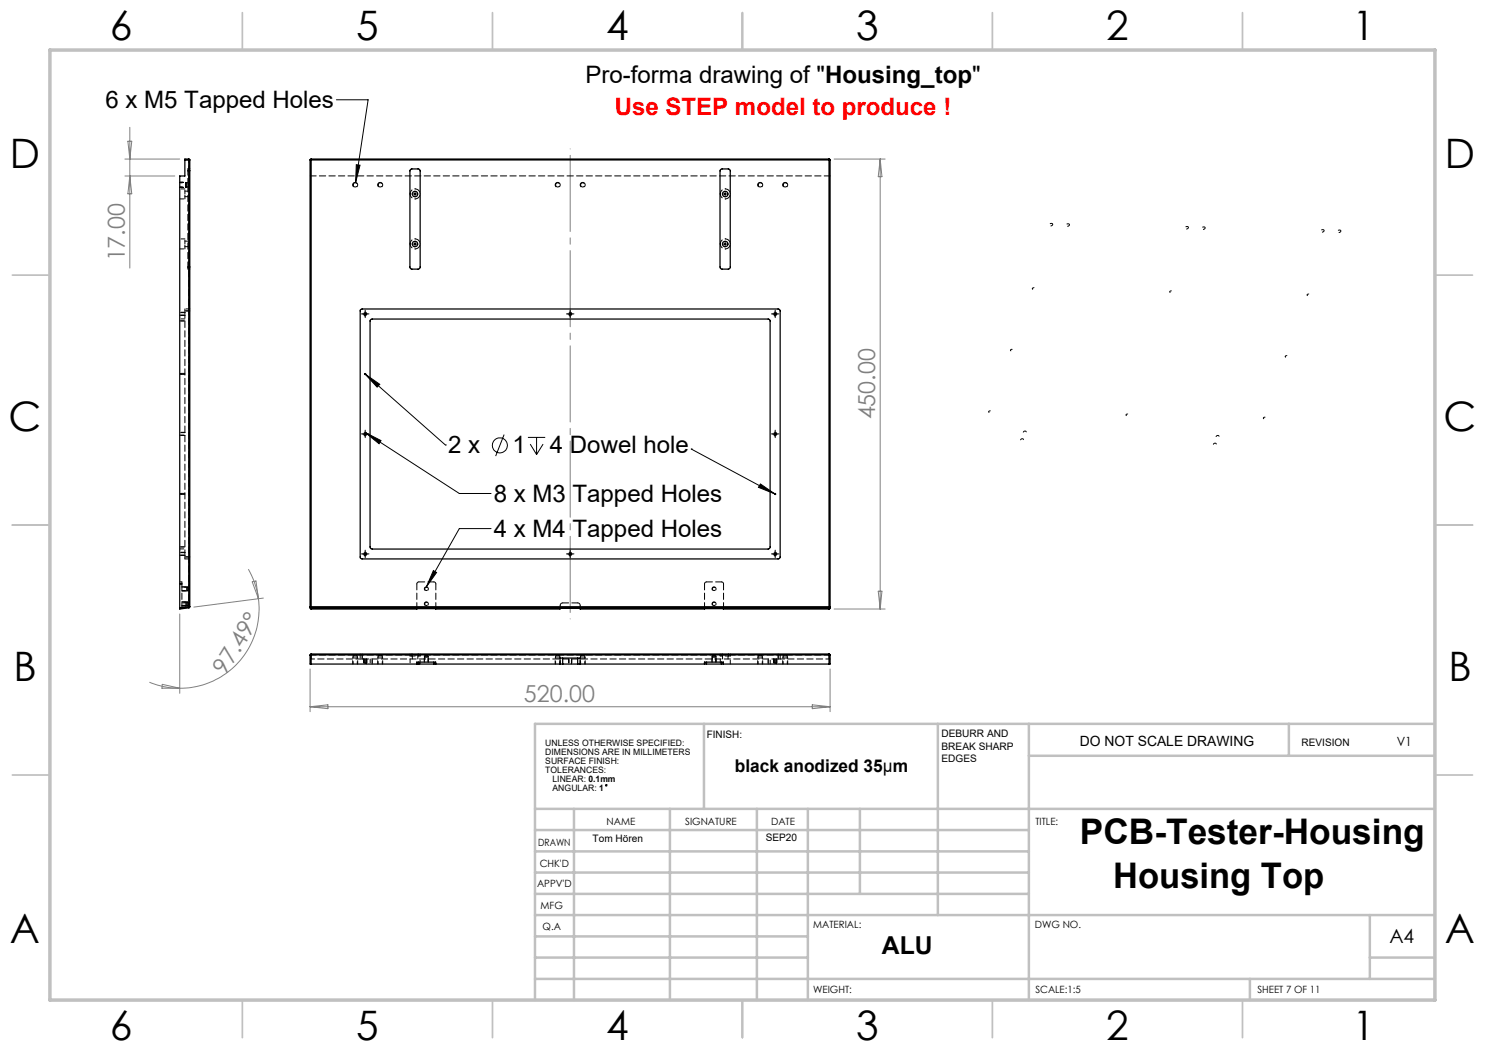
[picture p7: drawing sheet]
<svg xmlns="http://www.w3.org/2000/svg" width="297mm" height="210mm" viewBox="0 0 297 210" stroke-linecap="round" stroke-linejoin="round" font-family="sans-serif">
<g fill="none" stroke="#000" stroke-width=".2">
<path d="M67.3 20h6.3l-2.5 16.5M71.3 32.9l.7 .1-.9 3.5zM82.5 38.8h1M83 38.3v1M144.5 38.8h1.1M145 38.3v1M82.5 48.8h1M83 48.3v1M144.5 48.8h1.1M145 48.3v1M72.5 62.8h1M73 74.8l16.1 14.2"/>
<path d="M73 74.8l3 2.1-.6 .5zM73 74.7l-.1 .1M73 62.3v1M73.1 74.8l-.1 .1M113.5 62.8h1M114 62.3v1M154.5 62.8h1M155 62.3v1M72.5 86.8h1M73 86.5l18.9 12.2h6.3M73 86.5l3.2 1.6-.4 .7zM73 86.3v1"/>
<path d="M89.1 89h.1M100.8 86.9l-1.7 4.3M105.6 87.5h3.4M106 88.8l1.3 2.1M107.3 87.5v3.4M108.6 88.8l-1.3 2.1M138.3 89.8h.1M138.3 89.8l16.7 9M152.1 96.8l2.9 2-3.3-1.3zM154.5 86.8h1M155 98.7l-.1 .1M155 86.3v1"/>
<path d="M155.1 98.8l-.1 .1M72.5 110.8h1M73 110.3v1M86.7 114.1l.6 .4-2 2.9zM98.2 105.7h-6.3l-6.6 11.7M113.5 110.8h1M114 110.3v1M154.5 110.8h1M155 110.3v1"/>
<circle cx="100" cy="89.1" r="1.51"/>
<circle cx="121.3" cy="157.1" r=".16"/>
</g>
<g fill="none" stroke="#808080" stroke-width=".2">
<path d="M25 31.8h10.9M25 35.2h10M25.6 28.2h.8l-.4 3.6zM26 25.5v28.1M26 35.2l.4 3.6h-.8zM166.8 31.8h10.2M176 31.8v90M176 31.8l.4 3.5h-.8zM49.7 113.8a16 16 0 0 1 2 5.9M50.4 116.4l.8-.2 .5 3.5zM51.7 119.7a15.8 15.8 0 0 1-15.8 17.9M52.7 119.6l-13.9 1.8"/>
<path d="M175.6 118.2h.8l-.4 3.6zM29.9 136.4l.5 .3a15.8 15.8 0 0 0 5.5 .9M32.5 136.9l3.4 .7h-3.5zM35.9 122.8v15.9M62 133.8v8.5M166 133.8v8.5M166.8 121.8h10.2M62 141.3h104M62 141.3l3.6-.3v.7zM162.5 141l3.5 .3-3.5 .4z"/>
</g>
<path d="M206.6 57.9a.16 .16 0 0 1-.1-.3 .15 .15 0 0 1 .3 0 .16 .16 0 0 1-.1 .3h-.1M234.1 58.5a.15 .15 0 0 1-.1-.2 .15 .15 0 0 1 .2-.1 .15 .15 0 0 1 0 .3h-.1M261.6 59.1a.15 .15 0 0 1-.1-.2 .15 .15 0 0 1 .2 0 .15 .15 0 0 1-.1 .2M202.2 70.2a.16 .16 0 0 1-.1-.3 .15 .15 0 0 1 .3 0 .16 .16 0 0 1-.1 .3h-.1M257.2 71.4a.15 .15 0 0 1-.1-.2 .15 .15 0 0 1 .2 0 .15 .15 0 0 1 0 .2h-.1M197.9 82.5a.15 .15 0 0 1-.1-.2 .15 .15 0 0 1 .2-.1 .16 .16 0 0 1-.1 .3M225.4 83.1a.15 .15 0 0 1-.2-.2 .15 .15 0 0 1 .3 0 .15 .15 0 0 1-.1 .2M252.8 83.7a.15 .15 0 0 1-.1-.2 .15 .15 0 0 1 .3 0 .15 .15 0 0 1-.1 .2h-.1" fill="none" stroke="#000" stroke-width=".2" stroke-dasharray="1.3 .6" stroke-dashoffset=".6" stroke-linecap="butt"/>
<path d="M204.5 87.7a.25 .25 0 0 0-.4 .2 .25 .25 0 0 0 .2 .3 .25 .25 0 0 0 .3-.2l.1-.2-.2-.1M205 86.2a.25 .25 0 0 0-.3 .2 .25 .25 0 0 0 .2 .3 .25 .25 0 0 0 .3-.2v-.2l-.2-.1M243 88.6a.25 .25 0 0 0-.3 .2 .25 .25 0 0 0 .2 .3 .25 .25 0 0 0 .3-.2v-.2l-.2-.1M243.6 87.1a.25 .25 0 0 0-.4 .1 .25 .25 0 0 0 .2 .4 .25 .25 0 0 0 .3-.2l.1-.2-.2-.1" fill="none" stroke="#000" stroke-width=".2" stroke-dasharray="1.3 .6" stroke-dashoffset=".8" stroke-linecap="butt"/>
<g fill="none" stroke="#000" stroke-width=".2" stroke-dasharray="1.3 .6" stroke-dashoffset=".9" stroke-linecap="butt">
<path d="M210.3 44.7a.32 .32 0 0 0-.4 .2 .32 .32 0 0 0 .2 .4 .32 .32 0 0 0 .4-.3 .21 .21 0 0 0 0-.2 .21 .21 0 0 0-.2-.1M213.6 44.8a.32 .32 0 0 0-.4 .1 .32 .32 0 0 0 .2 .5 .32 .32 0 0 0 .4-.3 .21 .21 0 0 0 .1-.2 .21 .21 0 0 0-.3-.1M237.4 45.3a.32 .32 0 0 0-.4 .2 .32 .32 0 0 0 .2 .4 .32 .32 0 0 0 .4-.2 .21 .21 0 0 0 .1-.3 .21 .21 0 0 0-.3-.1M240.8 45.4a.32 .32 0 0 0-.4 .2 .32 .32 0 0 0 .2 .4 .32 .32 0 0 0 .4-.3 .21 .21 0 0 0 0-.2 .21 .21 0 0 0-.2-.1M264.6 45.9a.32 .32 0 0 0-.5 .2 .32 .32 0 0 0 .3 .4 .32 .32 0 0 0 .4-.2 .21 .21 0 0 0 0-.3 .21 .21 0 0 0-.2-.1M267.9 46a.32 .32 0 0 0-.4 .2 .32 .32 0 0 0 .2 .4 .32 .32 0 0 0 .4-.2 .21 .21 0 0 0 0-.3 .21 .21 0 0 0-.2-.1M73 63.1a.3 .3 0 0 1-.2-.4 .3 .3 0 0 1 .5-.1 .3 .3 0 0 1-.2 .5h-.1M114 63.1a.3 .3 0 0 1-.2-.4 .3 .3 0 0 1 .5-.1 .3 .3 0 0 1-.2 .5h-.1M155 63.1a.3 .3 0 0 1-.2-.4 .3 .3 0 0 1 .5-.1 .3 .3 0 0 1-.2 .5h-.1M73 87.1a.3 .3 0 0 1-.2-.4 .3 .3 0 0 1 .5-.1 .3 .3 0 0 1-.2 .5h-.1M155 87.1a.3 .3 0 0 1-.2-.4 .3 .3 0 0 1 .5-.1 .3 .3 0 0 1-.2 .5h-.1M73 111.1a.3 .3 0 0 1-.2-.4 .3 .3 0 0 1 .5-.1 .3 .3 0 0 1-.2 .5h-.1"/>
<path d="M114 111.1a.3 .3 0 0 1-.2-.4 .3 .3 0 0 1 .5-.1 .3 .3 0 0 1-.2 .5h-.1M155 111.1a.3 .3 0 0 1-.2-.4 .3 .3 0 0 1 .5-.1 .3 .3 0 0 1-.2 .5h-.1"/>
</g>
<path d="M85.3 117.4a.4 .4 0 0 0-.4 .6 .4 .4 0 0 0 .7 0 .4 .4 0 0 0-.2-.6h-.1M142.8 117.4a.4 .4 0 0 0-.4 .6 .4 .4 0 0 0 .7 0 .4 .4 0 0 0-.2-.6h-.1M85.3 120.4a.4 .4 0 0 0-.4 .6 .4 .4 0 0 0 .7 0 .4 .4 0 0 0-.2-.6h-.1M142.8 120.4a.4 .4 0 0 0-.4 .6 .4 .4 0 0 0 .7 0 .4 .4 0 0 0-.2-.6h-.1" fill="none" stroke="#000" stroke-width=".2" stroke-dasharray="1.3 .6" stroke-dashoffset=".3" stroke-linecap="butt"/>
<path d="M71 36.5a.5 .5 0 0 0-.4 .7 .5 .5 0 0 0 .8 .1 .5 .5 0 0 0-.3-.8h-.1M76 36.5a.5 .5 0 0 0-.4 .7 .5 .5 0 0 0 .8 .1 .5 .5 0 0 0-.3-.8h-.1M111.5 36.5a.5 .5 0 0 0-.4 .7 .5 .5 0 0 0 .8 .1 .5 .5 0 0 0-.3-.8h-.1M116.5 36.5a.5 .5 0 0 0-.4 .7 .5 .5 0 0 0 .8 .1 .5 .5 0 0 0-.3-.8h-.1M152 36.5a.5 .5 0 0 0-.4 .7 .5 .5 0 0 0 .8 .1 .5 .5 0 0 0-.3-.8h-.1M157 36.5a.5 .5 0 0 0-.4 .7 .5 .5 0 0 0 .8 .1 .5 .5 0 0 0-.3-.8h-.1" fill="none" stroke="#000" stroke-width=".2" stroke-dasharray="1.3 .6" stroke-linecap="butt"/>
<path d="M114 123.8v-94" fill="none" stroke="#808080" stroke-width=".2" stroke-dasharray="15.2 1.3 1.3 1.3" stroke-dashoffset="-1.3"/>
<g fill="none" stroke="#c0c0c0" stroke-width=".35">
<path d="M48.5 2.5v7.5M98.5 2.5v7.5M148.5 2.5v7.5M198.5 2.5v7.5M248.5 2.5v7.5M2.5 55h7.5M287 55h7.5M2.5 105h7.5M287 105h7.5M2.5 155h7.5M287 155h7.5M48.5 200v7.5"/>
<path d="M98.5 200v7.5M148.5 200v7.5M198.5 200v7.5M248.5 200v7.5"/>
</g>
<g fill="none" stroke="#c0c0c0" stroke-width=".5">
<path d="M140.8 144.8v17M187.6 144.8v38.2M205.8 144.8v55.2M205.8 151.2h81.2M257.8 144.8v6.4M287 144.8h-180v55.2M107 161.8h180M107 178.8h98.8M107 174.5h98.8M107 170.3h98.8M107 166h98.8M114.8 161.8v38.2"/>
<path d="M134 161.8v38.2M151.4 161.8v38.2M161.6 161.8v38.2M172 161.8v17M107 195.8h180M107 191.5h54.6M107 187.3h54.6M107 183h180M250 195.8v4.2M274 191.5h13M274 183v12.8"/>
</g>
<path d="M10 10h277v190h-277z" fill="none" stroke="#c0c0c0" stroke-width=".7"/>
<g fill="none" stroke="#000" stroke-width=".2" stroke-dasharray="1.3 .6" stroke-dashoffset=".5">
<path d="M36 39.8h1M37 38.8v-1M37 39.8v-1M37 37.8h-1M37.2 37.5v-1M36 49.8h1M37 48.8v-1M37 49.8v-1M37 47.8h-1M36 64.2h1M36 63h1M37 63.1h-1"/>
<path d="M37 62.5h-1M37 62.2h1M37 63.8h-1M37 64.2h-1M38 61.8h-1M38 62.2h-1M36 87h1M37 87.1h-1M37 86.5h-1M36 109.8h1M36 109.4h1M36 111h1"/>
<path d="M36.4 117.4h1M36.4 118.2h1M37 111.1h-1M37 110.5h-1M37 111.8h1M37 109.4h-1M37 111.4h1M38 111.4h-1M36.4 120.4h1M36.4 121.2h1M71.5 131.6h-1M72 130.8v1"/>
<path d="M72.4 131.8v-1M72.4 130.8v1M72.7 131.8v1M72.8 131.8v1M73.3 132.8v-1M73.3 131.8v1M74 131.8v1M74.4 132.8v-1M74.4 131.8v1M76.5 131.6h-1M82 131.8v1M84 132.8v-1"/>
<path d="M84.9 132.4v-1M85.7 132.4v-1M112 131.6h-1M113.7 131.8v1M113.8 131.8v1M114.3 132.8v-1M114.3 131.8v1M117 131.6h-1M142.4 132.4v-1M143.2 132.4v-1M144.1 131.8v1M146.1 132.8v-1"/>
<path d="M152.5 131.6h-1M153.6 131.8v1M153.6 132.8v-1M154 132.8v-1M154.7 131.8v1M154.8 131.8v1M155.3 132.8v-1M155.3 131.8v1M155.6 130.8v1M155.6 131.8v-1M156 131.8v-1M157.5 131.6h-1"/>
</g>
<g fill="none" stroke="#000" stroke-width=".2" stroke-dasharray="1.3 .6">
<path d="M37 39.3h.6M37.2 37.5l.1-.1M37.2 36.5l.1 .1M37.6 37v-.4M37.6 37.4v-.4M37.6 34.2h.4M37.6 33.8v.4M37.6 37.4l.2-.4M37.6 38.2h-.6M37.8 32h.2M37.8 32v-.2M37.8 37l-.2-.4"/>
<path d="M38 33.8h-.4M38 34.2h-.4M37 49.3h.6M37.6 53.8h.4M37.6 53.4v.4M37.6 53.4h.4M37.6 48.2h-.6M38 53.4h-.4M36.1 74.8l.1 .1M36.2 74.7v.2M36.2 74.7l-.1 .1M37 61.8v.4"/>
<path d="M36.1 98.8l.1 .1M36.2 98.7v.2M36.2 98.7l-.1 .1M36 116.8h.4M36.4 116.4h-.4M36.4 116.8v-.4M36.4 116.8h-.4M37 111.4v.4M37.4 118.2l.1-.1M37.4 117.4l.1 .1M37.6 117.8v-.3M37.6 118.1v-.3"/>
<path d="M37.6 118.1l.2-.3M37.8 117.8l-.2-.3M83.4 116.8l.1-.3 .3-.1M86.8 116.4l.3 .1 .1 .3M140.9 116.8l.1-.3 .3-.1M144.3 116.4l.3 .1 .1 .3M37.2 121.1v-.5M37.2 121.6v-.5M37.4 121.2l.1-.1M37.4 120.4l.1 .1M37.6 120.8v-.3M37.6 121.1v-.3"/>
<path d="M37.6 121.1l.2-.3M37.8 120.8l-.2-.3M37.8 121.5v-.2M38 121.3h-.2M62.2 131h-.2M62.2 131v-.2M70.5 131.6l.1-.1M71 130.9l-.4 .3M71.5 131.2l-.5-.3M71.5 131.6v-.1M72 131.8h.4M72.4 131.8h83.2"/>
<path d="M72.9 132.6h.2M72.9 132.6l.1 .1M73 132.7l.1-.1M75.5 131.6l.1-.1M76 130.9l-.4 .3M76.5 131.2l-.5-.3M76.5 131.6v-.1M82 130.8v.4M82 131.2h.4M82.4 131.2v-.4M82.4 130.8v.4M82.5 131.2v.6"/>
<path d="M83.6 131.8v-.6M83.6 131.2h.4M83.6 130.8v.4M83.6 131.2v-.4M84 131.2v-.4M84.9 131.4v-.1M85.3 131l-.4 .2M85.6 131.2l-.3-.2M85.7 131.4l-.1-.1M111 131.6l.1-.1M111.5 130.9l-.4 .3M112 131.2l-.5-.3"/>
<path d="M112 131.6v-.1M112 121.6v-.5M116 131.6l.1-.1M116 121.1v.5M116.5 130.9l-.4 .3M117 131.2l-.5-.3M117 131.6v-.1M142.4 131.4l.1-.1M142.8 131l-.3 .2M143.1 131.2l-.3-.2M143.2 131.4l-.1-.1M144 130.8v.4"/>
<path d="M144 131.2h.4M144.4 131.2v-.4M144.4 130.8v.4M144.5 131.2v.6M145.6 131.8v-.6M145.7 130.8v.4M145.7 131.2h.4M145.7 131.2v-.4M146.1 131.2v-.4M151.5 131.6l.1-.1M152 130.9l-.4 .3M152.5 131.2l-.5-.3"/>
<path d="M152.5 131.6v-.1M154.9 132.6h.2M154.9 132.6l.1 .1M155 132.7l.1-.1M155.6 131.8h.4M156.5 131.6l.1-.1M157 130.9l-.4 .3M157.5 131.2l-.5-.3M157.5 131.6v-.1M165.8 131v-.2M166 131h-.2"/>
</g>
<g fill="none" stroke="#000" stroke-width=".2" stroke-dasharray="1.3 .6" stroke-dashoffset=".4">
<path d="M37 32h.8M37.6 34.2v2.4M82 38.8a1 1 0 0 1 1.4-.9 1 1 0 0 1 .3 1.6 1 1 0 0 1-1.6-.4l-.1-.3M144.1 38.8a1 1 0 0 1 1.4-.9 1 1 0 0 1 .2 1.6 1 1 0 0 1-1.6-.4v-.3M82 48.8a1 1 0 0 1 1.4-.9 1 1 0 0 1 .3 1.6 1 1 0 0 1-1.6-.4l-.1-.3M144.1 48.8a1 1 0 0 1 1.4-.9 1 1 0 0 1 .2 1.6 1 1 0 0 1-1.6-.4v-.3M36.2 74.9h.8M37 74.7h-.8M36.2 98.9h.8M37 98.7h-.8M37.4 118.2v-.8M37.4 121.2v-.8"/>
<path d="M62 131.8h10M62.2 131.8v-.8M71.5 131.2h-.9M72.9 131.8v.8M73.1 132.6v-.8M76.5 131.2h-.9M85.7 131.4h-.8M112 131.2h-.9M112 121.1l.2-.4 .3-.1M115.5 120.6l.4 .1 .1 .4M117 131.2h-.9M143.2 131.4h-.8"/>
<path d="M152.5 131.2h-.9M154.9 131.8v.8M155.1 132.6v-.8M156 131.8h10M157.5 131.2h-.9M165.8 131v.8"/>
</g>
<g fill="none" stroke="#000" stroke-width=".2" stroke-dasharray="1.3 .6" stroke-dashoffset=".6">
<path d="M36 36.5h1.2M36 37.5h1.2M36.4 118.1h1.2M37.6 117.5h-1.2M84.9 117.8a.33 .33 0 0 1 .5-.3 .33 .33 0 0 1 .1 .5 .33 .33 0 0 1-.5-.1l-.1-.1M142.5 117.8a.33 .33 0 0 1 .4-.3 .33 .33 0 0 1 .1 .5 .33 .33 0 0 1-.5-.1v-.1M36.4 121.1h1.2M37.2 120.6h-1.2M37.2 121.1h-1.2M37.6 120.5h-1.2M70.5 132.8v-1.2M71.5 132.8v-1.2"/>
<path d="M75.5 132.8v-1.2M76.5 132.8v-1.2M82.4 131.2h1.2M84.9 120.8a.33 .33 0 0 1 .5-.3 .33 .33 0 0 1 .1 .5 .33 .33 0 0 1-.5-.1l-.1-.1M84.9 131.2v1.2M85.6 132.4v-1.2M111 132.8v-1.2M112 132.8v-1.2M116 132.8v-1.2M117 132.8v-1.2M142.5 120.8a.33 .33 0 0 1 .4-.3 .33 .33 0 0 1 .1 .5 .33 .33 0 0 1-.5-.1v-.1M142.5 131.2v1.2"/>
<path d="M143.1 132.4v-1.2M145.7 131.2h-1.3M151.5 132.8v-1.2M152.5 132.8v-1.2M156.5 132.8v-1.2M157.5 132.8v-1.2"/>
</g>
<g fill="none" stroke="#000" stroke-width=".2" stroke-dasharray="15.2 1.3 1.3 1.3">
<path d="M82 38.8h.1M83 37.8v-.1M83 39.8h.1M84 38.8h.1M144.1 38.8h-.1M145.1 37.8v-.1M145.1 39.8h.1M146.1 38.8h.1M82 48.8h.1M83 47.8v-.1M83 49.8h.1M84 48.8h.1"/>
<path d="M144.1 48.8h-.1M145.1 47.8v-.1M145.1 49.8h.1M146.1 48.8h.1M72.5 62.8h-.2M73 62.3v-.3M73 63.3v.2M73.5 62.8h.3M113.5 62.8h-.2M114 62.3v-.3M114 63.3v.2M114.5 62.8h.3"/>
<path d="M154.5 62.8h-.2M155 62.3v-.3M155 63.3v.2M155.5 62.8h.3M72.5 86.8h-.2M73 86.3v-.3M73 87.3v.2M73.5 86.8h.3M154.5 86.8h-.2M155 86.3v-.3M155 87.3v.2M155.5 86.8h.3"/>
<path d="M72.5 110.8h-.2M73 110.3v-.3M73 111.3v.2M73.5 110.8h.3M113.5 110.8h-.2M114 110.3v-.3M114 111.3v.2M114.5 110.8h.3M154.5 110.8h-.2M155 110.3v-.3M155 111.3v.2M155.5 110.8h.3"/>
</g>
<path d="M73 86.5l3.2 1.6-.4 .7zM86.7 114.1l.6 .4-2 2.9zM73 74.8l3 2.1-.6 .5zM152.1 96.8l2.9 2-3.3-1.3zM71.3 32.9l.7 .1-.9 3.5zM154.9 98.8l.1 .1zM155 98.7l.1 .1zM72.9 74.8l.1 .1zM73 74.7l.1 .1z" fill="#000"/>
<g fill="none" stroke="#000" stroke-width=".25">
<path d="M37 32h.7M37 32v3.2h-1.1v86.4M37.7 31.8l.3 .2M37.7 32h.3M37.7 31.8v.2M37.7 31.8h-.7v.2M37.7 32v89.3M38 32v89.3M62 32h.2M62 32v89.6l.2 .2M62.2 31.8v.2M62.2 31.8l-.2 .2"/>
<path d="M62.2 31.8h103.6M62.2 32h103.6M62.2 32v89.3M82.1 33.9l1.6-.1 .3 .4v19.2l-.3 .4h-1.4l-.3-.3v-19.4zM144.1 34l.3-.2h1.3l.3 .3v19.4l-.3 .3h-1.3l-.3-.2-.1-.2zM165.8 31.8v.2M165.8 32h.2M165.8 31.8l.2 .2M165.8 32v89.3M166 32v89.7l-.2 .1M72.1 62l.3-.2 83.5 .1 .1 .3v49.4l-.3 .2h-83.3l-.3-.1-.1-.2zM74.1 64l.2-.2h79.4l.2 .1 .1 .2v45.5l-.4 .2-79.4-.1-.2-.2z"/>
<path d="M37.7 121.3l.1 .3M37.7 121.3h.3M37.7 121.3l-1.8 .3M37.8 121.6l-1.9 .2v-.2M38 121.3l-.2 .3M62 131v1.8h.2M62.2 121.3v.3M62.2 121.3h-.2l.2 .3M62.2 131h-.2M62.2 130.8v.2M62.2 130.8l-.2 .2M62.2 121.3h103.6"/>
<path d="M62.2 121.6h103.6M62.2 121.6v.2M62.2 131v1.8M62.2 121.8h49.8v-.2h4v.2h49.8M62.2 131h103.6M62.2 132.8h21.2M62.2 130.8h103.6M83.4 132.8h.3M83.4 132.8v-.4h3.7v.4M83.7 132.8h3M83.7 132.4v.4M86.7 132.8h.4"/>
<path d="M86.7 132.4v.4M87.1 132.8h24.9M112 132.8h.5M112 132.8v-1.2h4v1.2M112.5 132.8h3M112.5 131.6v1.2M115.5 132.8h.5M115.5 131.6v1.2M116 132.8h24.9M140.9 132.8h.4M140.9 132.8v-.4h3.8v.4M141.3 132.8h3"/>
<path d="M141.3 132.4v.4M144.3 132.8h.4M144.3 132.4v.4M144.7 132.8h21.1M165.8 121.3v.3M165.8 121.3h.2l-.2 .3M165.8 131h.2M165.8 130.8l.2 .2M165.8 130.8v.2M165.8 121.6v.2M165.8 131v1.8M166 131v1.8h-.2"/>
<circle cx="83" cy="38.8" r=".55"/>
<circle cx="145" cy="38.8" r=".56"/>
<circle cx="83" cy="48.8" r=".54"/>
<circle cx="145" cy="48.8" r=".55"/>
<circle cx="73" cy="74.8" r=".11"/>
<circle cx="73" cy="62.8" r=".25"/>
<circle cx="114" cy="62.8" r=".25"/>
<circle cx="155" cy="62.8" r=".24"/>
<circle cx="73" cy="86.8" r=".25"/>
<circle cx="155" cy="86.8" r=".25"/>
<circle cx="155" cy="98.8" r=".11"/>
<circle cx="73" cy="110.8" r=".25"/>
<circle cx="114" cy="110.8" r=".25"/>
<circle cx="155" cy="110.8" r=".25"/>
</g>
<path d="M37.6 37.4v16M70.6 37a.42 .42 0 0 1 .6-.4 .42 .42 0 0 1 .1 .7 .42 .42 0 0 1-.6-.2l-.1-.1M75.6 37a.42 .42 0 0 1 .6-.4 .42 .42 0 0 1 .1 .7 .42 .42 0 0 1-.6-.2l-.1-.1M111.1 37a.42 .42 0 0 1 .6-.4 .42 .42 0 0 1 .1 .7 .42 .42 0 0 1-.6-.2l-.1-.1M116.1 37a.42 .42 0 0 1 .6-.4 .42 .42 0 0 1 .1 .7 .42 .42 0 0 1-.6-.2l-.1-.1M151.6 37a.42 .42 0 0 1 .6-.4 .42 .42 0 0 1 .1 .7 .42 .42 0 0 1-.6-.2l-.1-.1M156.6 37a.42 .42 0 0 1 .6-.4 .42 .42 0 0 1 .1 .7 .42 .42 0 0 1-.6-.2l-.1-.1M62.2 131h103.6M85.6 131.2h-.7M143.1 131.2h-.6" fill="none" stroke="#000" stroke-width=".2" stroke-dasharray="1.3 .6" stroke-dashoffset=".3"/>
<path d="M62 35.2h104M83.8 116.4h3M87.2 116.8v4.9M140.9 116.8v4.9M144.3 116.4h-3M36.4 121.7v-4.9M83.4 121.7v-4.9M112.5 120.6h3M144.7 121.7v-4.9" fill="none" stroke="#000" stroke-width=".2" stroke-dasharray="1.3 .6" stroke-dashoffset=".1"/>
<path d="M37 62.2v49.2" fill="none" stroke="#000" stroke-width=".2" stroke-dasharray="1.3 .6" stroke-dashoffset="-.2"/>
<path d="M37.8 121.3l-1.8 .3" fill="none" stroke="#000" stroke-width=".2" stroke-dasharray="1.3 .6" stroke-dashoffset=".9"/>
<path d="M37.8 32v89.3" fill="none" stroke="#000" stroke-width=".2" stroke-dasharray="1.3 .6" stroke-dashoffset=".7"/>
<g fill="none" stroke="#000" stroke-width=".2" stroke-dasharray="1.3 .6" stroke-dashoffset=".8">
<path d="M36 37.4h1.6M37.6 36.6h-1.6M70.6 131.2v1.6M71.5 132.8v-1.6M75.6 131.2v1.6M76.5 132.8v-1.6M111.1 131.2v1.6M112 132.8v-1.6M116.1 131.2v1.6M117 132.8v-1.6M151.6 131.2v1.6M152.5 132.8v-1.6"/>
<path d="M156.6 131.2v1.6M157.5 132.8v-1.6"/>
</g>
<g font-size="8.1">
<text x="22" y="8">6</text>
<text x="71.2" y="8">5</text>
<text x="121.2" y="8">4</text>
<text x="171.3" y="8">3</text>
<text x="221.3" y="8">2</text>
<text x="270.5" y="8">1</text>
<text x="2" y="33.6">D</text>
<text x="289" y="33.6">D</text>
<text x="1.7" y="86.1">C</text>
<text x="288.7" y="86.1">C</text>
<text x="2.7" y="136.1">B</text>
<text x="289.7" y="136.1">B</text>
<text x="2" y="188.6">A</text>
<text x="289" y="188.6">A</text>
<text x="22" y="208">6</text>
<text x="71.2" y="208">5</text>
<text x="121.2" y="208">4</text>
<text x="171.3" y="208">3</text>
<text x="221.3" y="208">2</text>
<text x="270.5" y="208">1</text>
</g>
<g font-size="7.1">
<text x="216" y="168.9">PCB-Tester-Housing</text>
<text x="222.7" y="177.5">Housing Top</text>
</g>
<text font-size="4.9" x="176.4" y="190.8">ALU</text>
<g font-size="4.8">
<text x="117.1" y="16.6">Pro-forma drawing of &quot;Housing_top&quot;</text>
<text x="21.1" y="21.6">6 x M5 Tapped Holes</text>
<text x="89.6" y="90.7">2 x</text>
<text x="102.5" y="90.7">1</text>
<text x="110" y="90.7">4 Dowel hole</text>
<text x="98.7" y="100.4">8 x M3 Tapped Holes</text>
<text x="98.7" y="107.4">4 x M4 Tapped Holes</text>
</g>
<text font-size="4.8" fill="#f00" x="123" y="23.1">Use STEP model to produce !</text>
<g font-size="4.7" fill="#808080">
<text x="25" y="52.3" transform="rotate(-90 25 52.3)">17.00</text>
<text x="175" y="83.9" transform="rotate(-90 175 83.9)">450.00</text>
<text x="45.1" y="135.3" transform="rotate(-59 45.1 135.3)">97.49°</text>
<text x="104.8" y="140.3">520.00</text>
</g>
<text font-size="3.9" x="277.9" y="188.5">A4</text>
<text font-size="3.5" x="147" y="154.3">black anodized 35μm</text>
<text font-size="2.8" x="216" y="149.1">DO NOT SCALE DRAWING</text>
<text font-size="2.5" x="279.3" y="149.1">V1</text>
<g font-size="2.1">
<text x="141.4" y="147.6">FINISH:</text>
<text x="188.3" y="147.5">DEBURR AND</text>
<text x="188.3" y="150">BREAK SHARP</text>
<text x="260.3" y="149.1">REVISION</text>
<text x="188.3" y="152.5">EDGES</text>
<text x="118.5" y="168.3">Tom Hören</text>
<text x="153.2" y="168.3">SEP20</text>
</g>
<g font-size="2">
<text x="121.3" y="165">NAME</text>
<text x="137" y="164.9">SIGNATURE</text>
<text x="154.2" y="164.9">DATE</text>
<text x="207.1" y="164.9">TITLE:</text>
<text x="107.6" y="169.1">DRAWN</text>
<text x="107.9" y="173.3">CHK'D</text>
<text x="107.4" y="177.4">APPV'D</text>
<text x="108.1" y="181.8">MFG</text>
<text x="108.5" y="186">Q.A</text>
<text x="162.6" y="185.5">MATERIAL:</text>
<text x="207" y="185.5">DWG NO.</text>
<text x="162.6" y="198.5">WEIGHT:</text>
<text x="207.1" y="198.6">SCALE:1:5</text>
<text x="251.5" y="198.6">SHEET 7 OF 11</text>
</g>
<g font-size="1.8">
<text x="109.1" y="149.3">UNLESS OTHERWISE SPECIFIED:</text>
<text x="109.1" y="151">DIMENSIONS ARE IN MILLIMETERS</text>
<text x="109.1" y="152.8">SURFACE FINISH:</text>
<text x="109.1" y="154.6">TOLERANCES:</text>
<text x="110.5" y="156.3">LINEAR: 0.1mm</text>
<text x="110.5" y="158.1">ANGULAR: 1</text>
</g>
</svg>
